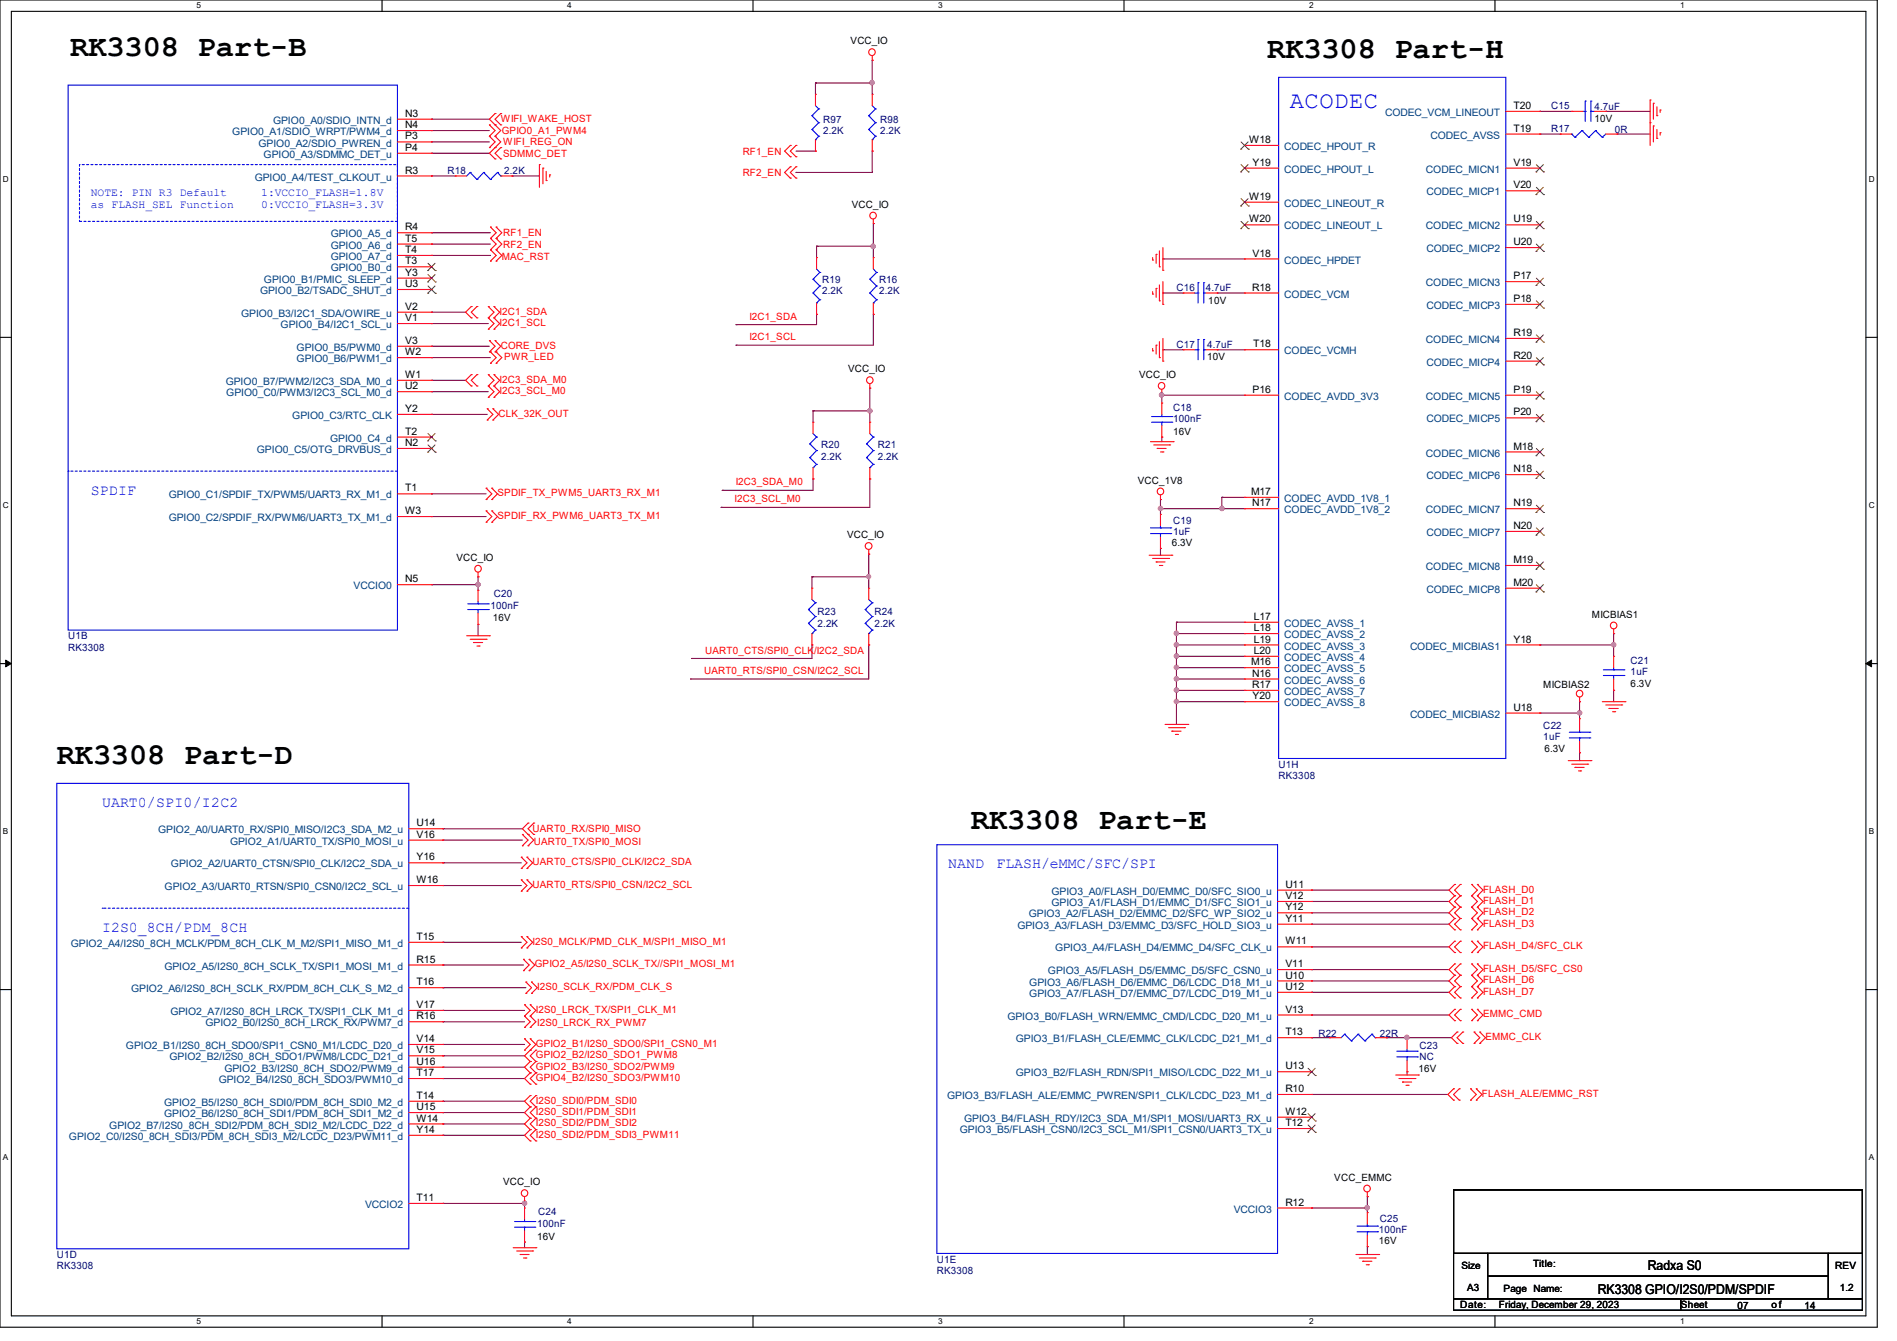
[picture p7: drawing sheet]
<svg xmlns="http://www.w3.org/2000/svg" width="297mm" height="210mm" viewBox="0 0 297 210" stroke-linecap="round" stroke-linejoin="round" font-family="sans-serif">
<path d="M0 0h293.9v207.9h-293.9zM1.8 1.8h290.3v204.3h-290.3z" fill="none" stroke="#000" stroke-width=".17"/>
<g fill="#fff">
<path d="M30.8 .2h.7v1.4h-.7z"/>
<path d="M30.8 206.2h.7v1.4h-.7z"/>
</g>
<path d="M59.8 0v1.8M59.8 206.1v1.8" fill="none" stroke="#000" stroke-width=".17"/>
<g fill="#fff">
<path d="M88.8 .2h.7v1.4h-.7z"/>
<path d="M88.8 206.2h.7v1.4h-.7z"/>
</g>
<path d="M117.9 0v1.8M117.9 206.1v1.8" fill="none" stroke="#000" stroke-width=".17"/>
<g fill="#fff">
<path d="M146.9 .2h.7v1.4h-.7z"/>
<path d="M146.9 206.2h.7v1.4h-.7z"/>
</g>
<path d="M176 0v1.8M176 206.1v1.8" fill="none" stroke="#000" stroke-width=".17"/>
<g fill="#fff">
<path d="M205 .2h.7v1.4h-.7z"/>
<path d="M205 206.2h.7v1.4h-.7z"/>
</g>
<path d="M234.1 0v1.8M234.1 206.1v1.8" fill="none" stroke="#000" stroke-width=".17"/>
<g fill="#fff">
<path d="M263.1 .2h.6v1.4h-.6z"/>
<path d="M263.1 206.2h.6v1.4h-.6z"/>
<path d="M.5 27.3h.9v1.4h-.9z"/>
<path d="M292.6 27.3h.9v1.4h-.9z"/>
<path d="M.5 78.4h.9v1.4h-.9z"/>
<path d="M292.6 78.4h.9v1.4h-.9z"/>
</g>
<path d="M0 52.8h1.8M292.1 52.8h1.8" fill="none" stroke="#000" stroke-width=".17"/>
<g fill="#fff">
<path d="M.5 129.5h.8v1.4h-.8z"/>
<path d="M292.6 129.5h.8v1.4h-.8z"/>
</g>
<path d="M0 103.9h1.8M292.1 103.9h1.8" fill="none" stroke="#000" stroke-width=".17"/>
<path d="M.9 103.4l.9 .5-.9 .5zM292.1 103.9l.9-.5v1z" fill="#000" stroke="#000" stroke-width=".16"/>
<g fill="#fff">
<path d="M.5 180.5h.8v1.4h-.8z"/>
<path d="M292.6 180.5h.8v1.4h-.8z"/>
</g>
<path d="M0 155h1.8M292.1 155h1.8M227.6 186.4h64v9.9h-64zM227.6 196.3h5.3v7.1h-5.3zM232.9 196.3h53.4v3.6h-53.4zM232.9 199.9h53.4v3.5h-53.4zM286.3 196.3h5.3v7.1h-5.3zM227.6 203.4h35.5v1.8h-35.5zM263.1 203.4h28.5v1.8h-28.5z" fill="none" stroke="#000" stroke-width=".17"/>
<g fill="none" stroke="#7f003f" stroke-width=".17">
<path d="M67.6 18.7h.1M67.6 18.7h9M127.7 13h.1M127.7 13v1.8M127.7 13h8.9M136.6 9.4h.1M136.6 13h.1M136.6 9.4v5.4M241.1 17.4h.1M241.1 17.4h5M251.4 17.4h.1M251.4 17.4h7"/>
<path d="M67.6 27.6h.1M67.6 22.2h.1M67.6 24h.1M67.6 20.4h.1M67.6 36.4h.1M67.6 38.2h.1M67.6 27.6h3.7M67.6 22.2h9M67.6 24h9M67.6 20.4h9M67.6 36.4h9.2M67.6 38.2h9.2"/>
<path d="M80.2 27.6h.1M80.2 27.6h4.3M124.6 27h.1M124.6 23.7h3.1M127.7 23.7h.1M127.8 38.6h.1M127.8 38.6v1.7M127.8 38.6h8.9M136.6 23.7h.1M136.6 23.7v3.3h-12M136.7 35h.1M136.7 38.6h.1"/>
<path d="M136.7 35v5.3M241.1 21h.1M241.1 21h3.2M253.2 21h.1M253.2 21h5.2M67.6 54.2h.1M67.6 48.9h.1M67.6 50.7h.1M67.6 40h.1M67.6 59.6h.1M67.6 56h.1M67.6 54.2h9"/>
<path d="M67.6 48.9h5.3M67.6 50.7h8.9M67.6 40h9.2M67.6 59.6h5.3M67.6 56h9.2M115.2 50.8h.1M115.2 54.1h.1M127.8 49.2h.1M127.8 49.2v1.6h-12.6M136.7 49.2h.1M136.7 49.2v4.9h-21.5M182.1 40.6h.1"/>
<path d="M182.1 45.9h.1M182.1 54.8h.1M182.1 40.6h12.8M182.1 45.9h3.2M182.1 54.8h3.2M190.6 45.9h.1M190.6 54.8h.1M190.6 45.9h4.3M190.6 54.8h4.3M67.6 64.9h.1M67.6 61.3h.1M67.6 77.3h.1"/>
<path d="M67.6 64.9h8.7M67.6 61.3h8.9M67.6 77.3h8.5M112.9 79.5h.1M113.1 76.8h.1M127.3 64.3h.1M127.3 75h.1M127.3 64.3v1.8M127.3 75v1.8h-14.2M127.3 64.3h8.9M136.2 60.8h.1M136.2 75h.1"/>
<path d="M136.2 64.3h.1M136.2 60.8v5.3M136.2 75v4.5h-23.3M181.7 79.7h.1M181.7 78.2h.1M181.7 78.2v2.4M181.7 79.7h13.2M181.9 61.9h.1M181.9 68.5h.1M181.9 61.7h.1M181.9 61.7v1.4M181.9 68.5v.7"/>
<path d="M181.9 61.9h13M191.3 77.9h.1M191.3 79.7h.1M191.3 77.9v1.8M191.3 77.9h3.6M67.6 91.6h.1M67.6 80.9h.1M67.6 91.6h7.2M67.6 80.9h8.5M74.8 90.3h.1M74.8 91.6h.1M74.8 97.8h.1"/>
<path d="M74.8 90.3v2.2M74.8 97.8v1.8M127.1 90.3h.1M127.1 90.3v1.8M127.1 90.3h8.9M136 86.8h.1M136 90.3h.1M136 86.8v5.3M181.7 85.9h.1M181.7 85.9v1.1M184.2 97.5h.1M184.2 99.2h.1"/>
<path d="M184.2 97.5h10.7M184.2 97.5v16M184.2 99.2h10.7M252.6 99.2h.1M252.6 99.2v3.6M108.1 106.3h.1M108.3 103.1h.1M127.1 101h.1M127.1 101v2.1h-18.8M136 101h.1M136 101v5.3h-27.9M184.2 101h.1"/>
<path d="M184.2 109.9h.1M184.2 108.1h.1M184.2 106.3h.1M184.2 104.6h.1M184.2 102.8h.1M184.2 106.3h10.7M184.2 101h10.7M184.2 109.9h10.7M184.2 108.1h10.7M184.2 104.6h10.7M184.2 102.8h10.7M241.1 101h.1"/>
<path d="M241.1 111.7h.1M241.1 101h11.5M241.1 111.7h6.2M247.3 109.9h.1M247.3 117.9h.1M247.3 111.7h.1M247.3 109.9v2.7M247.3 117.9v1.2M252.6 108.1h.1M252.6 101h.1M252.6 108.1v1.8M69.3 138.7h.1"/>
<path d="M69.3 135.1h.1M69.3 129.8h.1M69.3 131.6h.1M69.3 138.7h12.3M69.3 135.1h12.3M69.3 129.8h12.5M69.3 131.6h12.5M205.4 139.4h.1M205.4 139.4h21.5M69.3 154.7h.1M69.3 151.1h.1M69.3 147.6h.1"/>
<path d="M69.3 158.2h.1M69.3 154.7h13M69.3 151.1h12.7M69.3 147.6h12.3M69.3 158.2h12.8M205.4 148.3h.1M205.4 151.8h.1M205.4 153.6h.1M205.4 155.4h.1M205.4 141.2h.1M205.4 143h.1M205.4 144.7h.1"/>
<path d="M205.4 159h.1M205.4 148.3h21.5M205.4 151.8h21.5M205.4 153.6h21.5M205.4 155.4h21.5M205.4 141.2h21.5M205.4 143h21.5M205.4 144.7h21.5M205.4 159h21.5M69.3 172.5h.1M69.3 174.2h.1M69.3 176h.1"/>
<path d="M69.3 163.6h.1M69.3 165.4h.1M69.3 167.1h.1M69.3 168.9h.1M69.3 160h.1M69.3 177.8h.1M69.3 172.5h12.8M69.3 174.2h12.8M69.3 176h12.8M69.3 163.6h12.8M69.3 165.4h12.8M69.3 167.1h12.8"/>
<path d="M69.3 168.9h12.8M69.3 160h12.8M69.3 177.8h12.8M205.4 171.4h.1M205.4 162.5h.1M205.4 171.4h21.3M205.4 162.5h2.8M217.1 162.5h.1M217.1 162.5h10.1M220.3 162.5h.1M220.3 167.9h.1M220.3 167.9v.5"/>
<path d="M69.3 188.5h.1M69.3 188.5h12.8M82.1 188.1h.1M82.1 188.5h.1M82.1 194.5h.1M82.1 188.1v1.1M82.1 194.5v.9M205.4 189.2h.1M205.4 189.2h8.7M214.1 187.4h.1M214.1 189.2h.1M214.1 195.2h.1"/>
<path d="M214.1 187.4v2.5M214.1 195.2v1.3"/>
</g>
<g fill="#f0f" stroke="#f0f" stroke-width=".17">
<circle cx="82.1" cy="188.4" r=".34"/>
<circle cx="136.7" cy="38.6" r=".34"/>
<circle cx="136" cy="90.3" r=".32"/>
<circle cx="74.8" cy="91.5" r=".34"/>
<circle cx="136.2" cy="64.3" r=".34"/>
<circle cx="181.9" cy="61.8" r=".34"/>
<circle cx="184.2" cy="99.2" r=".34"/>
<circle cx="184.2" cy="101" r=".34"/>
<circle cx="184.2" cy="109.9" r=".34"/>
<circle cx="184.2" cy="108.1" r=".34"/>
<circle cx="184.2" cy="106.3" r=".34"/>
<circle cx="184.2" cy="104.5" r=".34"/>
<circle cx="184.2" cy="102.7" r=".34"/>
<circle cx="191.3" cy="79.6" r=".34"/>
<circle cx="181.7" cy="79.6" r=".34"/>
<circle cx="252.6" cy="101" r=".34"/>
<circle cx="247.3" cy="111.6" r=".34"/>
<circle cx="214" cy="189.1" r=".34"/>
<circle cx="220.3" cy="162.5" r=".34"/>
<circle cx="136.5" cy="13" r=".34"/>
</g>
<g fill="none" stroke="#f00" stroke-width=".17">
<path d="M62.2 18.7h5.4M67.6 18.7h.1M76.6 19.6h.1M76.6 19.6l.9 .8-.9 .9M77.5 17.8h.1M77.5 19.6h.1M77.5 17.8l-.9 .9 .9 .9M77.5 19.6l.9 .8-.9 .9M78.4 19.6h.1M78.4 17.8h.1M78.4 17.8l-.9 .9 .9 .9M127.7 14.8h.1"/>
<path d="M127.7 14.8v1.8M136.6 9.4h.1M136.6 14.8h.1M136.6 8.7v.7M136.6 14.8v1.8M235.8 17.4h5.3M241.1 17.4h.1M246.1 17.4h.1M246.1 17.4h1.8M249.6 17.4h1.8M251.4 17.4h.1M258.4 19.2h.1"/>
<path d="M258.4 15.7h.1M258.4 15.7v7.1M258.9 19.7h.1M258.9 16.2h.1M258.9 16.2v2.5M258.9 19.7v2.5M259.4 18.1h.1M259.4 16.7v1.4M259.9 17.2h.1M259.9 17.2v.4M62.2 27.6h5.4M62.2 20.4h5.4"/>
<path d="M62.2 22.2h5.4M62.2 24h5.4M62.2 36.4h5.4M62.2 38.2h5.4M67.6 20.4h.1M67.6 22.2h.1M67.6 24h.1M67.6 27.6h.1M67.6 36.4h.1M67.6 38.2h.1M71.3 27.6h.1M71.3 27.6h1.8"/>
<path d="M76.6 23.1h.1M76.6 21.3h.1M76.6 21.3l.9 .9-.9 .9M76.8 39.1h.1M76.8 37.3h.1M76.8 35.6h.1M76.8 39.1l.9 .9-.9 .9M76.8 35.6l.9 .8-.9 .9M76.8 37.3l.9 .9-.9 .9M77.5 23.1h.1M77.5 21.3h.1M77.5 24.9h.1"/>
<path d="M77.5 21.3l.9 .9-1.8 1.8 .9 .9M77.7 39.1h.1M77.7 37.3h.1M77.7 35.6h.1M77.7 39.1l.9 .9-.9 .9M77.7 35.6l.9 .8-.9 .9M77.7 37.3l.9 .9-.9 .9M78.4 24.9h.1M78.4 23.1h.1M78.4 23.1l-.9 .9 .9 .9M78.4 27.6h1.8M80.2 27.6h.1"/>
<path d="M84.5 25.8h.1M84.5 25.8v3.5M85 26.3h.1M85 26.3v2.5M85.5 28.3h.1M85.5 26.8v1.5M86.1 27.4h.1M86.1 27.4v.3M123.7 24.6h.1M123.7 22.8h.1M123.7 27.9h.1M123.7 26.1h.1"/>
<path d="M123.7 22.8l-.8 .9 .8 .9M123.7 26.1l-.8 .9 .8 .9M124.6 24.6h.1M124.6 22.8h.1M124.6 27.9h.1M124.6 26.1h.1M124.6 22.8l-.9 .9 .9 .9M124.6 26.1l-.9 .9 .9 .9M127.7 23.7h.1M127.7 21.9v1.8M136.6 23.7h.1M136.6 21.9v1.8"/>
<path d="M136.7 35h.1M136.7 34.3v.7M181 39.8h.1M181 39.8v1.4M181.5 39.3v2.5M182.1 38.8v3.5M194.9 22.8h.1M194.9 26.3h.1M194.9 31.7h.1M194.9 35.2h.1M194.9 22.8h5.3M194.9 26.3h5.3"/>
<path d="M194.9 31.7h5.3M194.9 35.2h5.3M235.8 26.3h5.3M235.8 35.2h5.3M235.8 21h5.3M235.8 29.9h5.3M235.8 38.8h5.3M241.1 21h.1M241.1 26.3h.1M241.1 29.9h.1M241.1 35.2h.1M241.1 38.8h.1"/>
<path d="M244.3 21h.1M244.3 21h1.8M251.4 21h1.8M253.2 21h.1M259.4 21.7h.1M259.4 20.3v1.4M259.9 20.8h.1M259.9 20.8v.4M62.2 40h5.4M62.2 41.8h5.4M62.2 43.6h5.4M62.2 45.3h5.4"/>
<path d="M62.2 48.9h5.4M62.2 50.7h5.4M62.2 54.2h5.4M62.2 56h5.4M62.2 59.6h5.4M67.6 40h.1M67.6 41.8h.1M67.6 43.6h.1M67.6 45.3h.1M67.6 48.9h.1M67.6 50.7h.1M67.6 54.2h.1"/>
<path d="M67.6 56h.1M67.6 59.6h.1M73.8 48h.1M73.8 49.8h.1M73.8 58.7h.1M73.8 48l-.9 .9 .9 .9M73.8 58.7l-.9 .9 .9 .9M74.7 49.8h.1M74.7 48h.1M74.7 58.7h.1M74.7 48l-.9 .9 .9 .9M74.7 58.7l-.9 .9 .9 .9"/>
<path d="M76.5 51.6h.1M76.5 49.8h.1M76.5 48h.1M76.5 58.7h.1M76.5 49.8l.8 .9-.8 .9M76.5 48l.8 .9-.8 .9M76.5 58.7l.8 .9-.8 .9M76.6 55.1h.1M76.6 53.3h.1M76.6 53.3l.9 .9-.9 .9M76.8 40.9h.1M76.8 56.9h.1"/>
<path d="M76.8 55.1h.1M76.8 55.1l.9 .9-.9 .9M77.3 51.6h.1M77.3 49.8h.1M77.3 48h.1M77.3 58.7h.1M77.3 49.8l.9 .9-.9 .9M77.3 48l.9 .9-.9 .9M77.3 58.7l.9 .9-.9 .9M77.5 55.1h.1M77.5 53.3h.1M77.5 53.3l.9 .9-.9 .9"/>
<path d="M77.7 40.9h.1M77.7 56.9h.1M77.7 55.1h.1M77.7 55.1l.9 .9-.9 .9M127.8 40.3h.1M127.8 49.2h.1M127.8 40.3v1.8M127.8 47.5v1.7M136.7 40.3h.1M136.7 49.2h.1M136.7 40.3v1.8M136.7 47.5v1.7"/>
<path d="M180.5 40.7h.1M180.5 46.1h.1M180.5 54.9h.1M180.5 40.3v.4M180.5 45.7v.4M180.5 54.6v.3M181 45.2h.1M181 54.1h.1M181 45.2v1.4M181 54.1v1.4M181.5 41.8h.1M181.5 47.1h.1"/>
<path d="M181.5 56h.1M181.5 44.6v2.5M181.5 53.5v2.5M182.1 42.3h.1M182.1 47.7h.1M182.1 56.6h.1M182.1 44.1v3.6M182.1 53v3.6M185.3 54.8h.1M185.3 45.9h.1M185.3 54.8h1.7M185.3 45.9h1.7"/>
<path d="M188.8 54.8h1.8M188.8 45.9h1.8M190.6 54.8h.1M190.6 45.9h.1M194.9 40.6h.1M194.9 45.9h.1M194.9 54.8h.1M194.9 54.8h5.3M194.9 40.6h5.3M194.9 45.9h5.3M235.8 44.1h5.3M235.8 47.7h5.3"/>
<path d="M235.8 53h5.3M235.8 56.6h5.3M241.1 44.1h.1M241.1 47.7h.1M241.1 53h.1M241.1 56.6h.1M62.2 70.2h5.4M62.2 61.3h5.4M62.2 64.9h5.4M62.2 68.5h5.4M62.2 77.3h5.4M67.6 61.3h.1"/>
<path d="M67.6 64.9h.1M67.6 68.5h.1M67.6 77.3h.1M67.6 70.2h.1M73.8 60.5h.1M74.7 60.5h.1M76.1 78.2h.1M76.1 76.5h.1M76.1 76.5l.9 .8-.9 .9M76.3 65.8h.1M76.3 64h.1M76.3 64l.9 .9-.9 .9"/>
<path d="M76.5 60.5h.1M76.5 62.2h.1M76.5 60.5l.8 .8-.8 .9M77 78.2h.1M77 76.5h.1M77 76.5l.9 .8-.9 .9M77.2 65.8h.1M77.2 64h.1M77.2 64l.9 .9-.9 .9M77.3 60.5h.1M77.3 62.2h.1M77.3 60.5l.9 .8-.9 .9"/>
<path d="M127.3 66.1h.1M127.3 75h.1M127.3 66.1v1.8M127.3 73.2v1.8M136.2 60.8h.1M136.2 66.1h.1M136.2 75h.1M136.2 60.1v.7M136.2 66.1v1.8M136.2 73.2v1.8M180.1 69.2h3.6M180.6 69.7h2.5"/>
<path d="M181.2 70.2h.1M181.2 70.2h1.4M181.7 78.2h.1M181.7 70.8h.4M181.7 77.5v.7M181.9 61.7h.1M181.9 63.1h.1M181.9 68.5h.1M181.9 61v.7M181.9 63.1v1.8M181.9 66.7v1.8M182.1 70.8h.1"/>
<path d="M183.1 69.7h.1M183.7 69.2h.1M194.9 61.9h.1M194.9 77.9h.1M194.9 79.7h.1M194.9 61.9h5.3M194.9 77.9h5.3M194.9 79.7h5.3M235.8 70.8h5.3M235.8 61.9h5.3M235.8 79.7h5.3M235.8 65.4h5.3"/>
<path d="M235.8 74.3h5.3M241.1 61.9h.1M241.1 65.4h.1M241.1 70.8h.1M241.1 74.3h.1M241.1 79.7h.1M62.2 91.6h5.4M62.2 80.9h5.4M67.6 91.6h.1M67.6 80.9h.1M73.1 99.6h3.5M74.8 90.3h.1"/>
<path d="M74.8 92.5h.1M74.8 97.8h.1M74.8 89.6v.7M74.8 92.5v1.7M74.8 96v1.8M76.1 81.8h.1M76.1 80h.1M76.1 80l.9 .9-.9 .9M76.6 99.6h.1M77 81.8h.1M77 80h.1M77 80l.9 .9-.9 .9"/>
<path d="M127.1 92.1h.1M127.1 92.1v1.8M127.1 99.2v1.8M136 86.8h.1M136 92.1h.1M136 86.1v.7M136 92.1v1.8M136 99.2v1.8M179.9 87h3.6M180.5 87.5h2.5M181 88h.1M181 88h1.4"/>
<path d="M181.5 88.6h.4M181.7 80.6h.1M181.7 85.9h.1M181.7 80.6v1.7M181.7 84.1v1.8M181.9 88.6h.1M183 87.5h.1M183.5 87h.1M194.9 97.5h.1M194.9 99.2h.1M194.9 97.5h5.3M194.9 99.2h5.3"/>
<path d="M235.8 88.6h5.3M235.8 83.2h5.3M235.8 92.1h5.3M241.1 83.2h.1M241.1 88.6h.1M241.1 92.1h.1M252.6 99.2h.1M252.6 98.5v.7M73.6 100.1h2.5M74.1 100.6h.1M74.1 100.6h1.5M74.7 101.2h.3"/>
<path d="M75 101.2h.1M76.1 100.1h.1M127.1 101h.1M136 101h.1M182.4 113.5h3.6M183 114h2.5M183.5 114.5h.1M183.5 114.5h1.4M184 115h.4M184.4 115h.1M185.5 114h.1M186 113.5h.1"/>
<path d="M194.9 101h.1M194.9 102.8h.1M194.9 104.6h.1M194.9 106.3h.1M194.9 108.1h.1M194.9 109.9h.1M194.9 109.9h5.3M194.9 101h5.3M194.9 102.8h5.3M194.9 104.6h5.3M194.9 106.3h5.3M194.9 108.1h5.3"/>
<path d="M235.8 101h5.3M235.8 111.7h5.3M241.1 101h.1M241.1 111.7h.1M245.5 119.1h3.6M246.1 119.7h2.5M247.3 109.9h.1M247.3 112.6h.1M247.3 117.9h.1M247.3 109.2v.7M247.3 112.6v1.7M247.3 116.1v1.8"/>
<path d="M248.6 119.7h.1M249.1 119.1h.1M250.9 109.9h3.5M251.4 110.4h2.5M251.9 111h.1M251.9 111h1.5M252.5 111.5h.3M252.6 102.8h.1M252.6 108.1h.1M252.6 102.8v1.8M252.6 106.3v1.8M252.8 111.5h.1"/>
<path d="M253.9 110.4h.1M254.4 109.9h.1M64 129.8h5.3M64 131.6h5.3M64 135.1h5.3M64 138.7h5.3M69.3 129.8h.1M69.3 131.6h.1M69.3 135.1h.1M69.3 138.7h.1M81.6 139.6h.1M81.6 137.8h.1"/>
<path d="M81.6 136h.1M81.6 134.2h.1M81.6 137.8l.9 .9-.9 .9M81.6 134.2l.9 .9-.9 .9M81.8 132.5h.1M81.8 130.7h.1M81.8 130.7l.9 .9-.9 .9M82.5 139.6h.1M82.5 137.8h.1M82.5 136h.1M82.5 134.2h.1M82.5 137.8l.9 .9-.9 .9"/>
<path d="M82.5 134.2l.9 .9-.9 .9M82.7 132.5h.1M82.7 130.7h.1M82.7 128.9h.1M82.7 128.9l-.9 .9 1.8 1.8-.9 .9M83.6 130.7h.1M83.6 128.9h.1M83.6 128.9l-.9 .9 .9 .9M200 139.4h5.4M205.4 139.4h.1M227.8 138.5h.1M227.8 138.5l-.9 .9 .9 .9"/>
<path d="M228.6 138.5h.1M228.6 138.5l-.8 .9 .8 .9M230.4 138.5h.1M230.4 138.5l.9 .9-.9 .9M231.3 138.5h.1M231.3 138.5l.9 .9-.9 .9M246.6 120.2h.1M246.6 120.2h1.4M247.1 120.7h.4M247.5 120.7h.1M64 154.7h5.3M64 158.2h5.3"/>
<path d="M64 147.6h5.3M64 151.1h5.3M69.3 154.7h.1M69.3 158.2h.1M69.3 147.6h.1M69.3 151.1h.1M81.6 148.5h.1M81.6 146.7h.1M81.6 146.7l.9 .9-.9 .9M82 152h.1M82 150.2h.1M82 150.2l.8 .9-.8 .9"/>
<path d="M82.1 159.1h.1M82.1 157.4h.1M82.1 157.4l.9 .8-.9 .9M82.1 159.1l.9 .9-.9 .9M82.3 155.6h.1M82.3 153.8h.1M82.3 153.8l.9 .9-.9 .9M82.5 148.5h.1M82.5 146.7h.1M82.5 146.7l.9 .9-.9 .9M82.8 152h.1M82.8 150.2h.1"/>
<path d="M82.8 150.2l.9 .9-.9 .9M83 159.1h.1M83 157.4h.1M83 157.4l.9 .8-.9 .9M83 159.1l.9 .9-.9 .9M83.2 155.6h.1M83.2 153.8h.1M83.2 153.8l.9 .9-.9 .9M200 141.2h5.4M200 143h5.4M200 144.7h5.4M200 148.3h5.4"/>
<path d="M200 151.8h5.4M200 153.6h5.4M200 155.4h5.4M200 159h5.4M205.4 141.2h.1M205.4 143h.1M205.4 144.7h.1M205.4 148.3h.1M205.4 151.8h.1M205.4 153.6h.1M205.4 155.4h.1M205.4 159h.1"/>
<path d="M227.8 149.2h.1M227.8 147.4h.1M227.8 152.7h.1M227.8 151h.1M227.8 154.5h.1M227.8 156.3h.1M227.8 140.3h.1M227.8 142.1h.1M227.8 143.8h.1M227.8 145.6h.1M227.8 159.9h.1M227.8 158.1h.1"/>
<path d="M227.8 147.4l-.9 .9 .9 .9M227.8 142.1l-.9 .9 .9 .8M227.8 152.7l-.9 .9 .9 .9M227.8 151l-.9 .8 .9 .9M227.8 158.1l-.9 .9 .9 .9M227.8 154.5l-.9 .9 .9 .9M227.8 143.8l-.9 .9 .9 .9M227.8 140.3l-.9 .9 .9 .9M228.6 147.4h.1M228.6 149.2h.1M228.6 151h.1M228.6 152.7h.1"/>
<path d="M228.6 154.5h.1M228.6 156.3h.1M228.6 140.3h.1M228.6 142.1h.1M228.6 143.8h.1M228.6 145.6h.1M228.6 158.1h.1M228.6 159.9h.1M228.6 147.4l-.8 .9 .8 .9M228.6 143.8l-.8 .9 .8 .9M228.6 151l-.8 .8 .8 .9M228.6 154.5l-.8 .9 .8 .9"/>
<path d="M228.6 152.7l-.8 .9 .8 .9M228.6 158.1l-.8 .9 .8 .9M228.6 142.1l-.8 .9 .8 .8M228.6 140.3l-.8 .9 .8 .9M230.4 147.4h.1M230.4 149.2h.1M230.4 151h.1M230.4 152.7h.1M230.4 154.5h.1M230.4 156.3h.1M230.4 140.3h.1M230.4 142.1h.1"/>
<path d="M230.4 143.8h.1M230.4 145.6h.1M230.4 158.1h.1M230.4 159.9h.1M230.4 143.8l.9 .9-.9 .9M230.4 151l.9 .8-.9 .9M230.4 147.4l.9 .9-.9 .9M230.4 152.7l.9 .9-.9 .9M230.4 158.1l.9 .9-.9 .9M230.4 154.5l.9 .9-.9 .9M230.4 142.1l.9 .9-.9 .8M230.4 140.3l.9 .9-.9 .9"/>
<path d="M231.3 147.4h.1M231.3 149.2h.1M231.3 151h.1M231.3 152.7h.1M231.3 154.5h.1M231.3 156.3h.1M231.3 140.3h.1M231.3 142.1h.1M231.3 143.8h.1M231.3 145.6h.1M231.3 158.1h.1M231.3 159.9h.1"/>
<path d="M231.3 152.7l.9 .9-.9 .9M231.3 142.1l.9 .9-.9 .8M231.3 147.4l.9 .9-.9 .9M231.3 151l.9 .8-.9 .9M231.3 158.1l.9 .9-.9 .9M231.3 154.5l.9 .9-.9 .9M231.3 140.3l.9 .9-.9 .9M231.3 143.8l.9 .9-.9 .9M64 168.9h5.3M64 160h5.3M64 163.6h5.3M64 165.4h5.3"/>
<path d="M64 167.1h5.3M64 172.5h5.3M64 174.2h5.3M64 176h5.3M64 177.8h5.3M69.3 160h.1M69.3 163.6h.1M69.3 165.4h.1M69.3 167.1h.1M69.3 168.9h.1M69.3 172.5h.1M69.3 174.2h.1"/>
<path d="M69.3 176h.1M69.3 177.8h.1M82.1 164.5h.1M82.1 162.7h.1M82.1 160.9h.1M82.1 162.7l.9 .9-.9 .9M83 171.6h.1M83 173.4h.1M83 175.1h.1M83 176.9h.1M83 164.5h.1M83 162.7h.1"/>
<path d="M83 160.9h.1M83 178.7h.1M83 166.2h.1M83 168h.1M83 169.8h.1M83 171.6l-.9 .9 .9 .9M83 173.4l-.9 .8 .9 .9M83 175.1l-.9 .9 .9 .9M83 162.7l.9 .9-1.8 1.8 .9 .8M83 176.9l-.9 .9 .9 .9M83 166.2l-.9 .9 .9 .9M83 168l-.9 .9 .9 .9"/>
<path d="M83.9 173.4h.1M83.9 171.6h.1M83.9 175.1h.1M83.9 176.9h.1M83.9 178.7h.1M83.9 166.2h.1M83.9 164.5h.1M83.9 168h.1M83.9 169.8h.1M83.9 171.6l-.9 .9 .9 .9M83.9 173.4l-.9 .8 .9 .9M83.9 175.1l-.9 .9 .9 .9"/>
<path d="M83.9 176.9l-.9 .9 .9 .9M83.9 164.5l-.9 .9 .9 .8M83.9 166.2l-.9 .9 .9 .9M83.9 168l-.9 .9 .9 .9M200 162.5h5.4M200 167.9h5.4M200 171.4h5.4M200 175h5.4M200 176.7h5.4M205.4 162.5h.1M205.4 167.9h.1M205.4 171.4h.1"/>
<path d="M205.4 175h.1M205.4 176.7h.1M208.2 162.5h.1M208.2 162.5h1.8M215.3 162.5h1.8M217.1 162.5h.1M218.5 168.4h3.6M219 168.9h2.5M219.6 169.5h.1M219.6 169.5h1.4M220.1 170h.4M220.3 162.5h.1"/>
<path d="M220.3 167.9h.1M220.3 162.5v1.8M220.3 166.1v1.8M220.5 170h.1M221.5 168.9h.1M222.1 168.4h.1M227.6 172.3h.1M227.6 170.5h.1M227.6 170.5l-.9 .9 .9 .9M228.1 163.4h.1M228.1 161.6h.1M228.1 161.6l-.9 .9 .9 .9"/>
<path d="M228.5 170.5h.1M228.5 172.3h.1M228.5 170.5l-.9 .9 .9 .9M229 161.6h.1M229 163.4h.1M229 161.6l-.9 .9 .9 .9M230.3 170.5h.1M230.3 172.3h.1M230.3 170.5l.8 .9-.8 .9M230.8 161.6h.1M230.8 163.4h.1M230.8 161.6l.9 .9-.9 .9"/>
<path d="M231.1 170.5h.1M231.1 172.3h.1M231.1 170.5l.9 .9-.9 .9M231.7 161.6h.1M231.7 163.4h.1M231.7 161.6l.9 .9-.9 .9M64 188.5h5.3M69.3 188.5h.1M80.3 195.4h3.6M80.9 195.9h2.5M81.4 196.5h.1M81.4 196.5h1.4"/>
<path d="M82 197h.3M82.1 188.1h.1M82.1 189.2h.1M82.1 194.5h.1M82.1 187.4v.7M82.1 189.2v1.8M82.1 192.7v1.8M82.3 197h.1M83.4 195.9h.1M83.9 195.4h.1M200 189.2h5.4M205.4 189.2h.1"/>
<path d="M212.3 196.5h3.6M212.8 197h2.5M213.4 197.5h.1M213.4 197.5h1.4M213.9 198.1h.3M214.1 187.4h.1M214.1 189.9h.1M214.1 195.2h.1M214.1 186.7v.7M214.1 189.9v1.8M214.1 193.5v1.7M214.2 198.1h.1"/>
<path d="M215.3 197h.1M215.9 196.5h.1"/>
<circle cx="136.5" cy="8.2" r=".52"/>
<circle cx="136.7" cy="33.8" r=".52"/>
<circle cx="136.2" cy="59.5" r=".52"/>
<circle cx="181.7" cy="77" r=".52"/>
<circle cx="181.9" cy="60.4" r=".52"/>
<circle cx="74.8" cy="89.1" r=".52"/>
<circle cx="136" cy="85.5" r=".53"/>
<circle cx="252.6" cy="98" r=".52"/>
<circle cx="247.3" cy="108.6" r=".52"/>
<circle cx="82.1" cy="186.9" r=".52"/>
<circle cx="214" cy="186.1" r=".52"/>
</g>
<g fill="none" stroke="#00f" stroke-width=".17">
<path d="M10.7 13.3h51.5v85.4h-51.5zM127.1 18.1h.1M127.1 18.1l1.1 1.1M127.7 16.6l.5 .5M128.2 17.1h.1M128.2 19.2h.1M128.2 17.1l-1.1 1M128.2 19.2l-1.1 1.1M136 18.1h.1M136 18.1l1.1 1.1M136.6 16.6l.5 .5M137.1 17.1h.1"/>
<path d="M137.1 19.2h.1M137.1 17.1l-1.1 1M137.1 19.2l-1.1 1.1M200.2 12.1h35.6v106.7h-35.6zM247.9 17.4h.3M248.2 17.4h.1M248.2 15.8h.1M248.2 15.8v3.2M249.1 15.8h.1M249.1 17.4h.1M249.1 17.4h.5M249.1 15.8v3.2"/>
<path d="M73.6 27h.1M73.6 27l-.5 .6M73.6 27l1.1 1.1M74.7 28.1h.1M75.7 27h.1M75.7 27l-1 1.1M75.7 27l1.1 1.1M76.8 28.1h.1M77.9 27h.1M77.9 27l-1.1 1.1M77.9 27l.5 .6M78.4 27.6h.1"/>
<path d="M127.1 20.3h.1M127.1 20.3l1.1 1M127.7 21.9h.1M128.2 21.3h.1M128.2 21.3l-.5 .6M136 20.3h.1M136 20.3l1.1 1M136.6 21.9h.1M137.1 21.3h.1M137.1 21.3l-.5 .6M246.1 21h.1M246.1 21l.5 .5"/>
<path d="M246.6 21.5h.1M247.7 20.4h.1M247.7 20.4l1.1 1.1M247.7 20.4l-1.1 1.1M248.8 21.5h.1M249.8 20.4h.1M249.8 20.4l1.1 1.1M249.8 20.4l-1 1.1M250.9 21.5h.1M251.4 21l-.5 .5M127.3 43.7h.1M127.3 45.9h.1"/>
<path d="M127.3 43.7l1.1 1.1M127.3 45.9l1.1 1M127.8 47.5h.1M127.8 42.1l.6 .6M128.4 42.7h.1M128.4 44.8h.1M128.4 46.9h.1M128.4 42.7l-1.1 1M128.4 44.8l-1.1 1.1M128.4 46.9l-.6 .6M136.2 43.7h.1M136.2 45.9h.1"/>
<path d="M136.2 43.7l1 1.1M136.2 45.9l1 1M136.7 47.5h.1M136.7 42.1l.5 .6M137.2 42.7h.1M137.2 44.8h.1M137.2 46.9h.1M137.2 42.7l-1 1M137.2 44.8l-1 1.1M137.2 46.9l-.5 .6M187 54.8h.6M187 45.9h.6"/>
<path d="M187.6 53.2h.1M187.6 54.8h.1M187.6 44.3h.1M187.6 45.9h.1M187.6 44.3v3.2M187.6 53.2v3.1M188.5 54.8h.1M188.5 53.2h.1M188.5 45.9h.1M188.5 44.3h.1M188.5 54.8h.3M188.5 44.3v3.2"/>
<path d="M188.5 53.2v3.1M188.5 45.9h.3M126.8 69.5h.1M126.8 71.7h.1M126.8 69.5l1 1.1M126.8 71.7l1 1M127.3 73.2h.1M127.3 67.9l.5 .6M127.8 68.5h.1M127.8 70.6h.1M127.8 72.7h.1M127.8 68.5l-1 1"/>
<path d="M127.8 70.6l-1 1.1M127.8 72.7l-.5 .5M135.7 69.5h.1M135.7 71.7h.1M135.7 69.5l1 1.1M135.7 71.7l1 1M136.2 73.2h.1M136.2 67.9l.5 .6M136.7 68.5h.1M136.7 70.6h.1M136.7 72.7h.1M136.7 68.5l-1 1"/>
<path d="M136.7 70.6l-1 1.1M136.7 72.7l-.5 .5M180.3 66.1h3.2M180.3 65.2h3.2M181.9 65.2h.1M181.9 66.1h.1M181.9 64.9v.3M181.9 66.1v.6M183.5 66.1h.1M183.5 65.2h.1M73.2 95.5h3.3M73.2 94.6h3.3"/>
<path d="M74.8 94.6h.1M74.8 95.5h.1M74.8 94.2v.4M74.8 95.5v.5M76.5 95.5h.1M76.5 94.6h.1M126.6 95.5h.1M126.6 97.6h.1M126.6 95.5l1.1 1.1M126.6 97.6l1.1 1.1M127.1 99.2h.1M127.1 93.9l.6 .5"/>
<path d="M127.7 94.4h.1M127.7 96.6h.1M127.7 98.7h.1M127.7 94.4l-1.1 1.1M127.7 96.6l-1.1 1M127.7 98.7l-.6 .5M135.5 95.5h.1M135.5 97.6h.1M135.5 95.5l1.1 1.1M135.5 97.6l1.1 1.1M136 99.2h.1M136 93.9l.6 .5"/>
<path d="M136.6 94.4h.1M136.6 96.6h.1M136.6 98.7h.1M136.6 94.4l-1.1 1.1M136.6 96.6l-1.1 1M136.6 98.7l-.6 .5M180.1 83.6h3.2M180.1 82.7h3.2M181.7 82.7h.1M181.7 83.6h.1M181.7 82.3v.4M181.7 83.6v.5"/>
<path d="M183.3 83.6h.1M183.3 82.7h.1M245.7 115.6h3.2M245.7 114.7h3.2M247.3 114.7h.1M247.3 115.6h.1M247.3 114.3v.4M247.3 115.6v.5M248.9 115.6h.1M248.9 114.7h.1M251 105.8h3.3M251 104.9h3.3"/>
<path d="M252.6 104.9h.1M252.6 105.8h.1M252.6 104.6v.3M252.6 105.8v.5M254.3 105.8h.1M254.3 104.9h.1M8.9 122.7h55.1v72.9h-55.1zM146.7 132.3h53.3v64h-53.3zM210.5 162h.1M210.5 162l-.5 .5M210.5 162l1.1 1M211.6 163h.1"/>
<path d="M212.6 162h.1M212.6 162l-1 1M212.6 162l1.1 1M213.7 163h.1M214.8 162h.1M214.8 162l-1.1 1M214.8 162l.5 .5M215.3 162.5h.1M218.7 165.5h3.2M218.7 164.6h3.2M220.3 164.6h.1M220.3 165.5h.1"/>
<path d="M220.3 164.3v.3M220.3 165.5v.6M221.9 165.5h.1M221.9 164.6h.1M80.6 192.2h3.1M80.6 191.3h3.1M82.1 191.3h.1M82.1 192.2h.1M82.1 191v.3M82.1 192.2v.5M83.7 192.2h.1M83.7 191.3h.1"/>
<path d="M212.5 192.9h3.2M212.5 192h3.2M214.1 192h.1M214.1 192.9h.1M214.1 191.7v.3M214.1 192.9v.6M215.7 192.9h.1M215.7 192h.1"/>
</g>
<g fill="none" stroke="#7f3f00" stroke-width=".16">
<path d="M194.3 23.4h.1M194.3 26.9h.1M194.3 32.3h.1M194.3 35.8h.1M194.3 22.2l1.2 1.2M194.3 25.8l1.2 1.1M194.3 31.1l1.2 1.2M194.3 34.7l1.2 1.1M195.4 22.2l-1.1 1.2M195.4 25.8l-1.1 1.1M195.4 31.1l-1.1 1.2M195.4 34.7l-1.1 1.1"/>
<path d="M195.5 23.4h.1M195.5 26.9h.1M195.5 32.3h.1M195.5 35.8h.1M240.5 26.9h.1M240.5 30.5h.1M240.5 35.8h.1M240.5 39.4h.1M240.5 25.8l1.2 1.1M240.5 29.3l1.2 1.2M240.5 34.7l1.2 1.1M240.5 38.2l1.2 1.2"/>
<path d="M241.6 25.8l-1.1 1.1M241.6 29.3l-1.1 1.2M241.6 34.7l-1.1 1.1M241.6 38.2l-1.1 1.2M241.7 26.9h.1M241.7 30.5h.1M241.7 35.8h.1M241.7 39.4h.1M67 42.4h.1M67 44.2h.1M67 45.9h.1M67 41.2l1.2 1.2"/>
<path d="M67 43l1.2 1.2M67 44.8l1.2 1.1M68.1 41.2l-1.1 1.2M68.1 43l-1.1 1.2M68.1 44.8l-1.1 1.1M68.2 42.4h.1M68.2 44.2h.1M68.2 45.9h.1M240.5 44.7h.1M240.5 48.3h.1M240.5 53.6h.1M240.5 57.1h.1"/>
<path d="M240.5 43.6l1.2 1.1M240.5 47.1l1.2 1.2M240.5 52.5l1.2 1.1M240.5 56l1.2 1.1M241.6 43.6l-1.1 1.1M241.6 47.1l-1.1 1.2M241.6 52.5l-1.1 1.1M241.6 56l-1.1 1.1M241.7 44.7h.1M241.7 48.3h.1M241.7 53.6h.1M241.7 57.1h.1"/>
<path d="M67 69h.1M67 70.8h.1M67 67.9l1.2 1.1M67 69.7l1.2 1.1M68.1 67.9l-1.1 1.1M68.1 69.7l-1.1 1.1M68.2 69h.1M68.2 70.8h.1M240.5 62.5h.1M240.5 66h.1M240.5 71.4h.1M240.5 74.9h.1"/>
<path d="M240.5 61.3l1.2 1.2M240.5 64.9l1.2 1.1M240.5 70.2l1.2 1.2M240.5 73.8l1.2 1.1M240.5 79.1l1.2 1.2M241.6 61.3l-1.1 1.2M241.6 64.9l-1.1 1.1M241.6 70.2l-1.1 1.2M241.6 73.8l-1.1 1.1M241.6 79.1l-1.1 1.2M241.7 62.5h.1M241.7 66h.1"/>
<path d="M241.7 71.4h.1M241.7 74.9h.1M240.5 80.3h.1M240.5 83.8h.1M240.5 89.2h.1M240.5 92.7h.1M240.5 82.7l1.2 1.1M240.5 88l1.2 1.2M240.5 91.6l1.2 1.1M241.6 82.7l-1.1 1.1M241.6 88l-1.1 1.2M241.6 91.6l-1.1 1.1"/>
<path d="M241.7 80.3h.1M241.7 83.8h.1M241.7 89.2h.1M241.7 92.7h.1M204.8 168.4h.1M204.8 175.6h.1M204.8 177.3h.1M204.8 167.3l1.2 1.1M204.8 174.4l1.2 1.2M204.8 176.2l1.2 1.1M205.9 167.3l-1.1 1.1M205.9 174.4l-1.1 1.2"/>
<path d="M205.9 176.2l-1.1 1.1M206 168.4h.1M206 175.6h.1M206 177.3h.1"/>
</g>
<path d="M12.4 25.8h49.8v8.9h-49.8zM10.7 73.8h.1M62.2 73.8h-51.5M16 142.2h.1M64 142.2h-48" fill="none" stroke="#00f" stroke-width=".17" stroke-dasharray=".3 .3"/>
<g font-size="4.7">
<text x="11" y="8.7">RK3308 Part-B</text>
<text x="198.4" y="9.1">RK3308 Part-H</text>
<text x="8.9" y="119.7">RK3308 Part-D</text>
<text x="152" y="129.8">RK3308 Part-E</text>
</g>
<text font-size="3.7" fill="#00f" x="202" y="16.9">ACODEC</text>
<g font-size="2.3" fill="#00f">
<text x="14.2" y="77.5">SPDIF</text>
<text x="16" y="126.4">UART0/SPI0/I2C2</text>
<text x="148.5" y="136">NAND</text>
<text x="156" y="136">FLASH/eMMC/SFC/SPI</text>
<text x="16" y="145.9">I2S0_8CH/PDM_8CH</text>
</g>
<g font-size="2.1">
<text x="250.1" y="202.7">RK3308 GPIO/I2S0/PDM/SPDIF</text>
<text x="258" y="199">Radxa S0</text>
</g>
<g font-size="1.8" fill="#00f">
<text x="14.2" y="30.7">NOTE: PIN R3 Default</text>
<text x="14.2" y="32.5">as FLASH_SEL Function</text>
<text x="40.9" y="30.7">1:VCCIO_FLASH=1.8V</text>
<text x="40.9" y="32.5">0:VCCIO_FLASH=3.3V</text>
</g>
<g font-size="1.6">
<text x="133.2" y="6.9">VCC_IO</text>
<text x="237" y="17.1">T20</text>
<text x="63.5" y="18.3">N3</text>
<text x="63.5" y="20.1">N4</text>
<text x="63.5" y="21.8">P3</text>
<text x="63.5" y="23.6">P4</text>
<text x="195.6" y="22.4">W18</text>
<text x="237" y="20.6">T19</text>
<text x="249.6" y="19">10V</text>
<text x="63.5" y="27.2">R3</text>
<text x="196.1" y="26">Y19</text>
<text x="237" y="26">V19</text>
<text x="237" y="29.5">V20</text>
<text x="133.3" y="32.6">VCC_IO</text>
<text x="195.6" y="31.3">W19</text>
<text x="195.6" y="34.8">W20</text>
<text x="237" y="34.8">U19</text>
<text x="63.5" y="36.1">R4</text>
<text x="63.5" y="37.8">T5</text>
<text x="63.5" y="39.6">T4</text>
<text x="63.5" y="41.4">T3</text>
<text x="196.1" y="40.2">V18</text>
<text x="237" y="38.4">U20</text>
<text x="63.5" y="43.2">Y3</text>
<text x="63.5" y="45">U3</text>
<text x="189.2" y="47.7">10V</text>
<text x="196" y="45.5">R18</text>
<text x="237" y="43.7">P17</text>
<text x="237" y="47.3">P18</text>
<text x="63.5" y="48.5">V2</text>
<text x="63.5" y="50.3">V1</text>
<text x="63.5" y="53.8">V3</text>
<text x="237" y="52.6">R19</text>
<text x="63.5" y="55.6">W2</text>
<text x="63.5" y="59.2">W1</text>
<text x="132.8" y="58.3">VCC_IO</text>
<text x="178.3" y="59.2">VCC_IO</text>
<text x="189" y="56.4">10V</text>
<text x="196.2" y="54.4">T18</text>
<text x="237" y="56.2">R20</text>
<text x="63.5" y="61">U2</text>
<text x="63.5" y="64.5">Y2</text>
<text x="196.1" y="61.5">P16</text>
<text x="237" y="61.5">P19</text>
<text x="237" y="65.1">P20</text>
<text x="63.5" y="68.1">T2</text>
<text x="63.5" y="69.9">N2</text>
<text x="183.7" y="68.1">16V</text>
<text x="237" y="70.4">M18</text>
<text x="63.5" y="77">T1</text>
<text x="178.1" y="75.8">VCC_1V8</text>
<text x="195.9" y="77.5">M17</text>
<text x="237" y="74">N18</text>
<text x="63.5" y="80.5">W3</text>
<text x="196" y="79.3">N17</text>
<text x="237" y="79.3">N19</text>
<text x="237" y="82.8">N20</text>
<text x="71.5" y="87.8">VCC_IO</text>
<text x="132.6" y="84.3">VCC_IO</text>
<text x="183.5" y="85.6">6.3V</text>
<text x="237" y="88.2">M19</text>
<text x="63.5" y="91.2">N5</text>
<text x="237" y="91.7">M20</text>
<text x="77.2" y="97.3">16V</text>
<text x="196.3" y="97.1">L17</text>
<text x="196.3" y="100.6">L19</text>
<text x="196.3" y="98.8">L18</text>
<text x="237" y="100.6">Y18</text>
<text x="249.3" y="96.7">MICBIAS1</text>
<text x="195.9" y="104.2">M16</text>
<text x="196" y="106">N16</text>
<text x="196" y="107.7">R17</text>
<text x="196.3" y="102.4">L20</text>
<text x="241.6" y="107.8">MICBIAS2</text>
<text x="255.3" y="107.6">6.3V</text>
<text x="196.1" y="109.5">Y20</text>
<text x="237" y="111.3">U18</text>
<text x="241.8" y="117.7">6.3V</text>
<text x="65.2" y="129.4">U14</text>
<text x="65.2" y="131.2">V16</text>
<text x="65.2" y="134.7">Y16</text>
<text x="65.2" y="138.3">W16</text>
<text x="201.2" y="139">U11</text>
<text x="201.2" y="140.8">V12</text>
<text x="201.2" y="142.6">Y12</text>
<text x="65.2" y="147.2">T15</text>
<text x="201.2" y="144.4">Y11</text>
<text x="201.2" y="147.9">W11</text>
<text x="65.2" y="154.3">T16</text>
<text x="65.2" y="150.8">R15</text>
<text x="201.2" y="151.5">V11</text>
<text x="201.2" y="153.2">U10</text>
<text x="201.2" y="155">U12</text>
<text x="65.2" y="157.9">V17</text>
<text x="65.2" y="159.6">R16</text>
<text x="201.2" y="158.6">V13</text>
<text x="65.2" y="163.2">V14</text>
<text x="65.2" y="165">V15</text>
<text x="65.2" y="166.8">U16</text>
<text x="201.2" y="162.1">T13</text>
<text x="201.2" y="167.5">U13</text>
<text x="222.1" y="167.8">16V</text>
<text x="65.2" y="168.5">T17</text>
<text x="65.2" y="172.1">T14</text>
<text x="65.2" y="173.9">U15</text>
<text x="201.2" y="171">R10</text>
<text x="65.2" y="175.6">W14</text>
<text x="65.2" y="177.4">Y14</text>
<text x="201.2" y="174.6">W12</text>
<text x="201.2" y="176.4">T12</text>
<text x="78.8" y="185.6">VCC_IO</text>
<text x="208.9" y="184.9">VCC_EMMC</text>
<text x="65.2" y="188.1">T11</text>
<text x="201.2" y="188.8">R12</text>
<text x="84.1" y="194.2">16V</text>
<text x="215.9" y="194.9">16V</text>
<text x="228.8" y="198.8">Size</text>
<text x="229.7" y="202.2">A3</text>
<text x="235.4" y="202.4">Page Name:</text>
<text x="240" y="198.5">Title:</text>
<text x="287.3" y="198.8">REV</text>
<text x="288" y="202.2">1.2</text>
<text x="228.6" y="204.9">Date:</text>
<text x="234.7" y="204.8">Friday, December 29, 2023</text>
<text x="263.1" y="204.9">Sheet</text>
<text x="272" y="205">07</text>
<text x="277.4" y="204.9">o f</text>
<text x="282.5" y="205">14</text>
</g>
<g font-size="1.6" fill="#00007f">
<text x="242.9" y="17.1">C15</text>
<text x="249.6" y="17.3">4.7uF</text>
<text x="128.9" y="19.2">R97</text>
<text x="128.9" y="21">2.2K</text>
<text x="137.8" y="19.2">R98</text>
<text x="137.8" y="21">2.2K</text>
<text x="242.9" y="20.7">R17</text>
<text x="252.8" y="20.8">0R</text>
<text x="70.1" y="27.2">R18</text>
<text x="78.9" y="27.2">2.2K</text>
<text x="128.7" y="44.3">R19</text>
<text x="128.7" y="46.1">2.2K</text>
<text x="137.6" y="44.3">R16</text>
<text x="137.6" y="46.1">2.2K</text>
<text x="184.2" y="45.5">C16</text>
<text x="188.8" y="45.5">4.7uF</text>
<text x="184.2" y="54.4">C17</text>
<text x="189" y="54.4">4.7uF</text>
<text x="183.7" y="64.4">C18</text>
<text x="128.6" y="70.2">R20</text>
<text x="137.5" y="70.2">R21</text>
<text x="183.7" y="66.2">100nF</text>
<text x="128.6" y="72">2.2K</text>
<text x="137.5" y="72">2.2K</text>
<text x="183.7" y="82">C19</text>
<text x="183.7" y="83.8">1uF</text>
<text x="76.8" y="95.3">100nF</text>
<text x="77.3" y="93.6">C20</text>
<text x="10.7" y="100.1">U1B</text>
<text x="10.7" y="101.9">RK3308</text>
<text x="128" y="96.4">R23</text>
<text x="128" y="98.2">2.2K</text>
<text x="136.9" y="96.4">R24</text>
<text x="136.9" y="98.2">2.2K</text>
<text x="255.3" y="104">C21</text>
<text x="255.3" y="105.8">1uF</text>
<text x="241.6" y="114.2">C22</text>
<text x="241.6" y="115.9">1uF</text>
<text x="200.2" y="120.2">U1H</text>
<text x="200.2" y="122">RK3308</text>
<text x="206.4" y="162.3">R22</text>
<text x="216" y="162.3">22R</text>
<text x="222.2" y="164.3">C23</text>
<text x="222.2" y="166.1">NC</text>
<text x="84.3" y="190.2">C24</text>
<text x="216" y="191.3">C25</text>
<text x="8.9" y="197">U1D</text>
<text x="84.1" y="192.2">100nF</text>
<text x="146.7" y="197.7">U1E</text>
<text x="215.9" y="193.1">100nF</text>
<text x="8.9" y="198.8">RK3308</text>
<text x="146.7" y="199.5">RK3308</text>
</g>
<g font-size="1.6" fill="#003f7f">
<text x="36.4" y="21.2">GPIO0_A1/SDIO_WRPT/PWM4_d</text>
<text x="40.5" y="22.9">GPIO0_A2/SDIO_PWREN_d</text>
<text x="42.8" y="19.4">GPIO0_A0/SDIO_INTN_d</text>
<text x="201.1" y="23.5">CODEC_HPOUT_R</text>
<text x="216.9" y="18.2">CODEC_VCM_LINEOUT</text>
<text x="224" y="21.7">CODEC_AVSS</text>
<text x="39.9" y="28.3">GPIO0_A4/TEST_CLKOUT_u</text>
<text x="41.3" y="24.7">GPIO0_A3/SDMMC_DET_u</text>
<text x="201.1" y="27.1">CODEC_HPOUT_L</text>
<text x="223.3" y="27.1">CODEC_MICN1</text>
<text x="201.1" y="32.4">CODEC_LINEOUT_R</text>
<text x="201.1" y="35.9">CODEC_LINEOUT_L</text>
<text x="223.3" y="35.9">CODEC_MICN2</text>
<text x="223.3" y="30.6">CODEC_MICP1</text>
<text x="51.8" y="37.2">GPIO0_A5_d</text>
<text x="51.8" y="38.9">GPIO0_A6_d</text>
<text x="51.8" y="40.7">GPIO0_A7_d</text>
<text x="201.1" y="41.3">CODEC_HPDET</text>
<text x="223.3" y="39.5">CODEC_MICP2</text>
<text x="40.7" y="46.1">GPIO0_B2/TSADC_SHUT_d</text>
<text x="41.3" y="44.3">GPIO0_B1/PMIC_SLEEP_d</text>
<text x="51.8" y="42.5">GPIO0_B0_d</text>
<text x="201.1" y="46.6">CODEC_VCM</text>
<text x="223.3" y="44.8">CODEC_MICN3</text>
<text x="37.8" y="49.6">GPIO0_B3/I2C1_SDA/OWIRE_u</text>
<text x="43.9" y="51.4">GPIO0_B4/I2C1_SCL_u</text>
<text x="223.3" y="53.7">CODEC_MICN4</text>
<text x="223.3" y="48.4">CODEC_MICP3</text>
<text x="46.4" y="54.9">GPIO0_B5/PWM0_d</text>
<text x="46.4" y="56.7">GPIO0_B6/PWM1_d</text>
<text x="201.1" y="55.5">CODEC_VCMH</text>
<text x="223.3" y="57.3">CODEC_MICP4</text>
<text x="35.3" y="60.3">GPIO0_B7/PWM2/I2C3_SDA_M0_d</text>
<text x="35.4" y="62.1">GPIO0_C0/PWM3/I2C3_SCL_M0_d</text>
<text x="45.8" y="65.6">GPIO0_C3/RTC_CLK</text>
<text x="201.1" y="62.6">CODEC_AVDD_3V3</text>
<text x="223.3" y="62.6">CODEC_MICN5</text>
<text x="40.2" y="71">GPIO0_C5/OTG_DRVBUS_d</text>
<text x="51.7" y="69.2">GPIO0_C4_d</text>
<text x="223.3" y="71.5">CODEC_MICN6</text>
<text x="223.3" y="66.2">CODEC_MICP5</text>
<text x="223.3" y="75.1">CODEC_MICP6</text>
<text x="26.4" y="78.1">GPIO0_C1/SPDIF_TX/PWM5/UART3_RX_M1_d</text>
<text x="26.4" y="81.6">GPIO0_C2/SPDIF_RX/PWM6/UART3_TX_M1_d</text>
<text x="201.1" y="78.6">CODEC_AVDD_1V8_1</text>
<text x="201.1" y="80.4">CODEC_AVDD_1V8_2</text>
<text x="223.3" y="80.4">CODEC_MICN7</text>
<text x="223.3" y="83.9">CODEC_MICP7</text>
<text x="223.3" y="89.3">CODEC_MICN8</text>
<text x="55.4" y="92.3">VCCIO0</text>
<text x="223.3" y="92.8">CODEC_MICP8</text>
<text x="201.1" y="98.2">CODEC_AVSS_1</text>
<text x="201.1" y="101.7">CODEC_AVSS_3</text>
<text x="201.1" y="100">CODEC_AVSS_2</text>
<text x="220.8" y="101.7">CODEC_MICBIAS1</text>
<text x="201.1" y="103.5">CODEC_AVSS_4</text>
<text x="201.1" y="105.3">CODEC_AVSS_5</text>
<text x="201.1" y="107.1">CODEC_AVSS_6</text>
<text x="201.1" y="108.8">CODEC_AVSS_7</text>
<text x="201.1" y="110.6">CODEC_AVSS_8</text>
<text x="220.8" y="112.4">CODEC_MICBIAS2</text>
<text x="24.8" y="130.5">GPIO2_A0/UART0_RX/SPI0_MISO/I2C3_SDA_M2_u</text>
<text x="26.8" y="135.8">GPIO2_A2/UART0_CTSN/SPI0_CLK/I2C2_SDA_u</text>
<text x="36" y="132.3">GPIO2_A1/UART0_TX/SPI0_MOSI_u</text>
<text x="25.8" y="139.4">GPIO2_A3/UART0_RTSN/SPI0_CSN0/I2C2_SCL_u</text>
<text x="161.1" y="143.7">GPIO3_A2/FLASH_D2/EMMC_D2/SFC_WP_SIO2_u</text>
<text x="164.6" y="140.1">GPIO3_A0/FLASH_D0/EMMC_D0/SFC_SIO0_u</text>
<text x="164.6" y="141.9">GPIO3_A1/FLASH_D1/EMMC_D1/SFC_SIO1_u</text>
<text x="11.1" y="148.3">GPIO2_A4/I2S0_8CH_MCLK/PDM_8CH_CLK_M_M2/SPI1_MISO_M1_d</text>
<text x="159.3" y="145.5">GPIO3_A3/FLASH_D3/EMMC_D3/SFC_HOLD_SIO3_u</text>
<text x="165.2" y="149">GPIO3_A4/FLASH_D4/EMMC_D4/SFC_CLK_u</text>
<text x="20.5" y="155.4">GPIO2_A6/I2S0_8CH_SCLK_RX/PDM_8CH_CLK_S_M2_d</text>
<text x="25.7" y="151.9">GPIO2_A5/I2S0_8CH_SCLK_TX/SPI1_MOSI_M1_d</text>
<text x="161.2" y="154.3">GPIO3_A6/FLASH_D6/EMMC_D6/LCDC_D18_M1_u</text>
<text x="164.1" y="152.6">GPIO3_A5/FLASH_D5/EMMC_D5/SFC_CSN0_u</text>
<text x="26.7" y="159">GPIO2_A7/I2S0_8CH_LRCK_TX/SPI1_CLK_M1_d</text>
<text x="32.2" y="160.7">GPIO2_B0/I2S0_8CH_LRCK_RX/PWM7_d</text>
<text x="157.7" y="159.7">GPIO3_B0/FLASH_WRN/EMMC_CMD/LCDC_D20_M1_u</text>
<text x="161.2" y="156.1">GPIO3_A7/FLASH_D7/EMMC_D7/LCDC_D19_M1_u</text>
<text x="19.7" y="164.3">GPIO2_B1/I2S0_8CH_SDO0/SPI1_CSN0_M1/LCDC_D20_d</text>
<text x="26.5" y="166.1">GPIO2_B2/I2S0_8CH_SDO1/PWM8/LCDC_D21_d</text>
<text x="35.1" y="167.9">GPIO2_B3/I2S0_8CH_SDO2/PWM9_d</text>
<text x="159" y="163.2">GPIO3_B1/FLASH_CLE/EMMC_CLK/LCDC_D21_M1_d</text>
<text x="25.7" y="173.2">GPIO2_B5/I2S0_8CH_SDI0/PDM_8CH_SDI0_M2_d</text>
<text x="34.2" y="169.6">GPIO2_B4/I2S0_8CH_SDO3/PWM10_d</text>
<text x="148.3" y="172.1">GPIO3_B3/FLASH_ALE/EMMC_PWREN/SPI1_CLK/LCDC_D23_M1_d</text>
<text x="159" y="168.6">GPIO3_B2/FLASH_RDN/SPI1_MISO/LCDC_D22_M1_u</text>
<text x="10.8" y="178.5">GPIO2_C0/I2S0_8CH_SDI3/PDM_8CH_SDI3_M2/LCDC_D23/PWM11_d</text>
<text x="17.1" y="176.7">GPIO2_B7/I2S0_8CH_SDI2/PDM_8CH_SDI2_M2/LCDC_D22_d</text>
<text x="25.7" y="175">GPIO2_B6/I2S0_8CH_SDI1/PDM_8CH_SDI1_M2_d</text>
<text x="150.3" y="177.5">GPIO3_B5/FLASH_CSN0/I2C3_SCL_M1/SPI1_CSN0/UART3_TX_u</text>
<text x="151" y="175.7">GPIO3_B4/FLASH_RDY/I2C3_SDA_M1/SPI1_MOSI/UART3_RX_u</text>
<text x="57.1" y="189.2">VCCIO2</text>
<text x="193.2" y="189.9">VCCIO3</text>
</g>
<g font-size="1.6" fill="#f00">
<text x="78.4" y="19">WIFI_WAKE_HOST</text>
<text x="78.6" y="21">GPIO0_A1_PWM4</text>
<text x="78.8" y="22.8">WIFI_REG_ON</text>
<text x="78.8" y="24.6">SDMMC_DET</text>
<text x="116.3" y="24.2">RF1_EN</text>
<text x="116.3" y="27.6">RF2_EN</text>
<text x="78.6" y="40.7">MAC_RST</text>
<text x="78.8" y="37">RF1_EN</text>
<text x="78.8" y="38.8">RF2_EN</text>
<text x="78.2" y="51.1">I2C1_SCL</text>
<text x="78.2" y="49.3">I2C1_SDA</text>
<text x="117.3" y="50.1">I2C1_SDA</text>
<text x="117.3" y="53.3">I2C1_SCL</text>
<text x="78.2" y="59.9">I2C3_SDA_M0</text>
<text x="78.4" y="54.6">CORE_DVS</text>
<text x="79" y="56.4">PWR_LED</text>
<text x="78.1" y="65.3">CLK_32K_OUT</text>
<text x="78.2" y="61.7">I2C3_SCL_M0</text>
<text x="77.9" y="77.7">SPDIF_TX_PWM5_UART3_RX_M1</text>
<text x="115.2" y="76">I2C3_SDA_M0</text>
<text x="77.9" y="81.3">SPDIF_RX_PWM6_UART3_TX_M1</text>
<text x="115" y="78.7">I2C3_SCL_M0</text>
<text x="110.2" y="105.6">UART0_RTS/SPI0_CSN/I2C2_SCL</text>
<text x="110.4" y="102.4">UART0_CTS/SPI0_CLK/I2C2_SDA</text>
<text x="83.4" y="130.3">UART0_RX/SPI0_MISO</text>
<text x="83.4" y="135.5">UART0_CTS/SPI0_CLK/I2C2_SDA</text>
<text x="83.6" y="132.3">UART0_TX/SPI0_MOSI</text>
<text x="83.4" y="139.1">UART0_RTS/SPI0_CSN/I2C2_SCL</text>
<text x="232.2" y="139.8">FLASH_D0</text>
<text x="232.2" y="141.6">FLASH_D1</text>
<text x="232.2" y="143.3">FLASH_D2</text>
<text x="83.4" y="148">I2S0_MCLK/PMD_CLK_M/SPI1_MISO_M1</text>
<text x="232.2" y="148.7">FLASH_D4/SFC_CLK</text>
<text x="232.2" y="145.1">FLASH_D3</text>
<text x="83.7" y="151.5">GPIO2_A5/I2S0_SCLK_TX//SPI1_MOSI_M1</text>
<text x="84.1" y="155.1">I2S0_SCLK_RX/PDM_CLK_S</text>
<text x="232.2" y="152.2">FLASH_D5/SFC_CS0</text>
<text x="232.2" y="154">FLASH_D6</text>
<text x="232.2" y="155.8">FLASH_D7</text>
<text x="83.9" y="158.6">I2S0_LRCK_TX/SPI1_CLK_M1</text>
<text x="84.1" y="160.7">I2S0_LRCK_RX_PWM7</text>
<text x="232.2" y="159.3">EMMC_CMD</text>
<text x="83.9" y="164">GPIO2_B1/I2S0_SDO0/SPI1_CSN0_M1</text>
<text x="83.9" y="165.7">GPIO2_B2/I2S0_SDO1_PWM8</text>
<text x="83.9" y="167.5">GPIO2_B3/I2S0_SDO2/PWM9</text>
<text x="232.6" y="162.9">EMMC_CLK</text>
<text x="83.9" y="172.8">I2S0_SDI0/PDM_SDI0</text>
<text x="83.9" y="169.3">GPIO4_B2/I2S0_SDO3/PWM10</text>
<text x="232" y="171.8">FLASH_ALE/EMMC_RST</text>
<text x="83.9" y="174.6">I2S0_SDI1/PDM_SDI1</text>
<text x="83.9" y="176.4">I2S0_SDI2/PDM_SDI2</text>
<text x="83.9" y="178.2">I2S0_SDI2/PDM_SDI3_PWM11</text>
</g>
<g font-size="1.3">
<text x="30.8" y="1.3">5</text>
<text x="88.8" y="1.3">4</text>
<text x="146.9" y="1.3">3</text>
<text x="205" y="1.3">2</text>
<text x="263.1" y="1.3">1</text>
<text x=".5" y="28.4">D</text>
<text x="292.6" y="28.4">D</text>
<text x=".5" y="79.5">C</text>
<text x="292.6" y="79.5">C</text>
<text x=".5" y="130.6">B</text>
<text x="292.6" y="130.6">B</text>
<text x=".5" y="181.7">A</text>
<text x="292.6" y="181.7">A</text>
<text x="30.8" y="207.4">5</text>
<text x="88.8" y="207.4">4</text>
<text x="146.9" y="207.4">3</text>
<text x="205" y="207.4">2</text>
<text x="263.1" y="207.4">1</text>
</g>
</svg>
